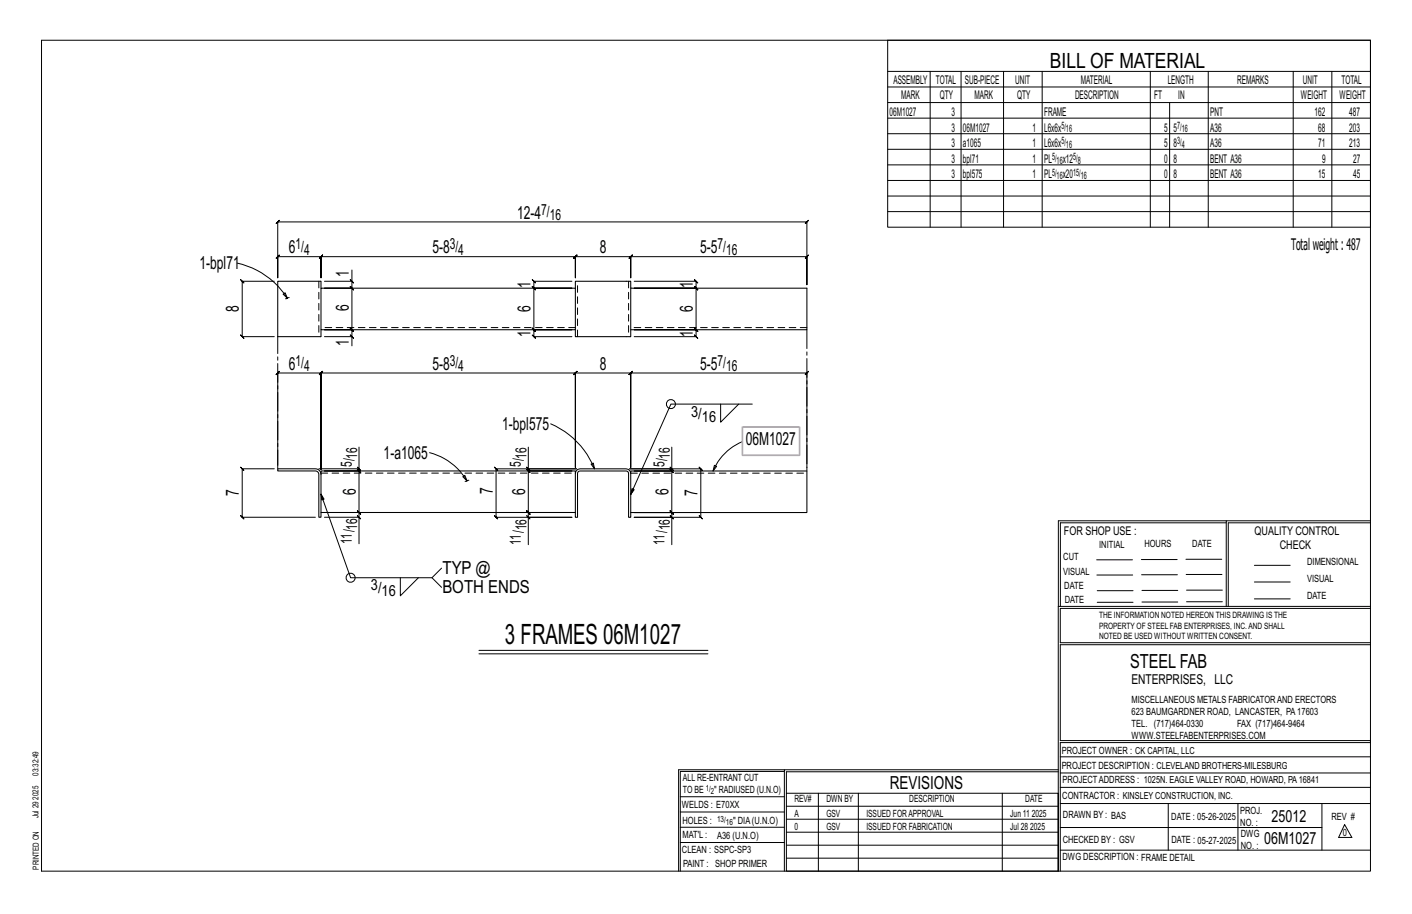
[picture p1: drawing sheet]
<svg xmlns="http://www.w3.org/2000/svg" width="432mm" height="279mm" viewBox="0 0 432 279" stroke-linecap="round" stroke-linejoin="round" font-family="sans-serif">
<g fill="none" stroke="#000" stroke-width=".31">
<path d="M12.7 12.3h406.4v254h-406.4zM271.5 12.3h147.6v57.2h-147.6zM271.5 21.8h147.6M271.5 26.6h147.6M271.5 31.4h147.6M271.5 36.1h147.6M284.5 21.8v47.7M293.9 21.8v47.7M306.9 21.8v47.7M318.7 21.8v47.7M351.8 21.8v47.7M357.7 31.4v38.1"/>
<path d="M369.5 21.8v47.7M395.5 21.8v47.7M407.3 21.8v47.7M271.5 40.9h147.6M271.5 45.6h147.6M271.5 50.4h147.6M271.5 55.2h147.6M271.5 59.9h147.6M84.9 67.8l-.5 .5 1-1-.5 .5h161.9l-.5 .5 1-1-.5 .5v19.2v-8.5l.5-.5-1 1 .5-.5h-53.9l.5-.5-1 1 .5-.5v6.4v-6.4l.5-.5-1 1 .5-.5h-16.9l.5-.5-1 1 .5-.5v6.4v-6.4l.5-.5-1 1 .5-.5h-77.8l.5-.5-1 1 .5-.5v6.4v-6.4l.5-.5-1 1 .5-.5h-13.3l.5-.5-1 1 .5-.5v6.4zM271.5 64.7h147.6M72.5 80.4a24.4 24.4 0 0 1 15.4 10.8M83.9 86h-9.8l-.5-.5 1 1-.5-.5v16.9l-.5-.5 1 1-.5-.5h9.8"/>
<path d="M86.6 89.9l.6-.4 .7 1.7zM87.9 91.2l-.6 .1M88.4 91l-.5 .2M107.1 85.5l1 1zM107.6 86v2.1l-.5-.5 1 1-.5-.5h-8.4h8.4l-.5-.5 1 1-.5-.5v12.7l-.5-.5 1 1-.5-.5h-8.4h8.4l-.5-.5 1 1-.5-.5v2.1M107.6 82.5v3.5h-8.4M174.9 86h-11.6l-.5-.5 1 1-.5-.5v2.1l-.5-.5 1 1-.5-.5h11.6h-11.6l-.5-.5 1 1-.5-.5v12.7l-.5-.5 1 1-.5-.5h11.6h-11.6l-.5-.5 1 1-.5-.5v2.1l-.5-.5 1 1-.5-.5h11.6M193.9 86h19l-.5-.5 1 1-.5-.5v2.1l-.5-.5 1 1-.5-.5h-19h19l-.5-.5 1 1-.5-.5v12.7l-.5-.5 1 1-.5-.5h-19h19l-.5-.5 1 1-.5-.5v2.1l-.5-.5 1 1-.5-.5h-19M99.2 102.9h8.4v2.8M107.1 102.4l1 1zM109.8 136.7v6.6h-12.3M131.4 138.4a18.7 18.7 0 0 1 11.4 8.6"/>
<path d="M161.6 136.7v6.6h14.7h-24.6l-.5-.5 1 1-.5-.5v14.8l-.5-.5 1 1-.5-.5h23.2h-13.3v8.4M168.4 129.6a25.1 25.1 0 0 1 13.4 13.7M205.4 136.7v6.6h-12.8h21.7l-.5-.5 1 1-.5-.5v14.8l-.5-.5 1 1-.5-.5h-20.4h11.5v8.4M220.4 123.5v5.6l5.5-5.6M227 135a16.6 16.6 0 0 0-8.9 9M230.1 123.5h-24.9l-12.3 27.6 .4-1.7 .6 .3-1 1.4M83.9 143.3h-9.8l-.5-.5 1 1-.5-.5v14.8l-.5-.5 1 1-.5-.5h22.3M84.9 142.2v-28.2l-.5 .5 1-1-.5 .5h13.3l-.5 .5 1-1-.5 .5v29.6v-29.6l-.5 .5 1-1-.5 .5h77.8l-.5 .5 1-1-.5 .5v28.9v-28.9l-.5 .5 1-1-.5 .5h16.9l-.5 .5 1-1-.5 .5v28.9v-28.9l-.5 .5 1-1-.5 .5h53.9l-.5 .5 1-1-.5 .5v28.9M98.2 151.1l.2 1.7 .7-.2-.9-1.5 9 25.5h24.9l2.9-2.9M99.2 158.1h10.6v8.1M109.3 157.6l1 1zM109.3 142.8l1 1z"/>
<path d="M109.8 143.3v.7l-.5-.5 1 1-.5-.5h-10.6h10.6l-.5-.5 1 1-.5-.5v12.7l-.5-.5 1 1-.5-.5h-10.6h10.6l-.5-.5 1 1-.5-.5v1.4M141.5 145.7l.7-.4 .6 1.7zM142.8 147l-.6 .1M143.4 146.8l-.6 .2M161.1 157.6l1 1zM161.1 142.8l1 1zM161.6 143.3v.7l-.5-.5 1 1-.5-.5h13.3h-13.3l-.5-.5 1 1-.5-.5v12.7l-.5-.5 1 1-.5-.5h13.3h-13.3l-.5-.5 1 1-.5-.5v1.4M180.8 141.9l.6-.3 .4 1.7zM204.9 157.6l1 1zM204.9 142.8l1 1zM205.4 143.3v.7l-.5-.5 1 1-.5-.5h-11.5h11.5l-.5-.5 1 1-.5-.5v12.7l-.5-.5 1 1-.5-.5h-11.5h11.5l-.5-.5 1 1-.5-.5v1.4M218.5 142.2l.7 .4-1.1 1.4z"/>
<path d="M375 159.8h-50.7v25.6M375 159.2h-51.3l-.1 107.1M419.1 159.2h-44.1v26.2M419.1 159.8h-43.5v25.6M122.4 176.6v5.5l5.6-5.5M132.1 176.6l2.9 2.9M335.4 171.1h10.9M335.4 175.8h11M349 171h11M349.1 175.7h11M362.7 171h10.9M362.7 175.6h11"/>
<path d="M383.6 172.8h11M383.6 177.9h11M146.5 198.8h70M146.5 199.9h70M323.7 185.4h95.4M335.5 184.1h11M335.5 180.6h11M349.2 184h11M349.2 180.5h11M362.9 180.4h10.9M362.9 184h10.9M383.6 183.1h11"/>
<path d="M419.1 186h-94.9v10.5h94.9M419.1 197.1h-94.9v29.3h94.9v.6h-94.9v39.3M239.9 235.8h-31.9v30.5M239.9 235.3h-32.4v31M323.6 235.3h-83.7v31M323.6 235.9h-83.1v6.6M324.2 236.3h94.9M324.2 231.4h94.9M208 252.9h31.9M208 257.5h31.9M208 243.6h31.9M208 248.2h31.9"/>
<path d="M240.5 242.5h83.1v23.8h-83.1zM240.5 258.4h83.1M240.5 254.4h83.1M240.5 250.4h83.1M240.5 246.5h83.1M250.3 242.5v23.8M262.5 242.5v23.8M306.5 242.5v23.8M324.2 253h80.1M324.2 245.6h94.9M324.2 259.9h94.9M324.2 240.7h94.9"/>
<path d="M357.3 245.6v14.3M378.6 245.6v14.3M404.3 245.6v14.3M411.2 252.1l2.2 3.9h-4zM240.5 262.3h83.1"/>
<circle cx="205.2" cy="123.5" r="1.38"/>
<circle cx="107.2" cy="176.6" r="1.38"/>
</g>
<path d="M98.2 88.1h77.8v12.7h-77.8zM98.2 88.1v-2.1h-13.3v16.9h13.3v-2.1M176 88.1v-2.1h16.9v2.1h53.9v12.7h-53.9M192.9 88.1v14.8h-16.9v-2.1M84.9 143.3h11.5a1.72 1.72 0 0 1 1.8 1.7v13.1h-.7v-13.1l-.3-.7-.8-.3h-11.5zM98.2 156.7h77.8M176 144.7v-.7h-77.8v1M176.6 143.5l.7-.2h14.2l.7 .2 .5 .5 .2 .7v13.4h-.7v-13.4l-.1-.4-.6-.3-14.5 .1-.4 .6v13.4h-.6v-13.4l.1-.7zM192.9 144.7v-.7h53.9v12.7h-53.9" fill="none" stroke="#000" stroke-width=".32"/>
<path d="M97.5 86v16.9M192.2 86v16.9M176 100.1h-77.8M176.6 102.9v-16.9M246.8 100.1h-53.9M98.2 144.6h77.8M192.9 144.6h53.9" fill="none" stroke="#000" stroke-width=".31" stroke-dasharray="2 1.4"/>
<path d="M227 130.5h17.5v8.7h-17.5z" fill="none" stroke="#f0f" stroke-width=".5"/>
<path d="M246.8 100.8v43.2M84.9 143.3v-40.4" fill="none" stroke="#000" stroke-width=".31" stroke-dasharray="5.8 1 1 1"/>
<text font-size="8.6" x="154.4" y="196.8">3 FRAMES 06M1027</text>
<text font-size="6.4" x="321.1" y="20.7">BILL OF MATERIAL</text>
<text font-size="5.9" x="345.6" y="204.1">STEEL FAB</text>
<g font-size="5.5">
<text x="158.1" y="66.8">12-4</text>
<text x="88.3" y="77.5">6</text>
<text x="132.2" y="77.5">5-8</text>
<text x="183.4" y="77.5">8</text>
<text x="214.1" y="77.5">5-5</text>
<text x="61" y="82.4">1-bpl71</text>
<text x="106.6" y="84.6" transform="rotate(-90 106.6 84.6)">1</text>
<text x="162.3" y="88.1" transform="rotate(-90 162.3 88.1)">1</text>
<text x="211.9" y="88.1" transform="rotate(-90 211.9 88.1)">1</text>
<text x="73.1" y="95.5" transform="rotate(-90 73.1 95.5)">8</text>
<text x="106.6" y="95.1" transform="rotate(-90 106.6 95.1)">6</text>
<text x="162.3" y="95.5" transform="rotate(-90 162.3 95.5)">6</text>
<text x="211.9" y="95.5" transform="rotate(-90 211.9 95.5)">6</text>
<text x="106.6" y="105.7" transform="rotate(-90 106.6 105.7)">1</text>
<text x="162.3" y="102.9" transform="rotate(-90 162.3 102.9)">1</text>
<text x="211.9" y="102.9" transform="rotate(-90 211.9 102.9)">1</text>
<text x="88.3" y="113">6</text>
<text x="132.2" y="113">5-8</text>
<text x="183.4" y="113">8</text>
<text x="214.1" y="113">5-5</text>
<text x="153.5" y="131.5">1-bpl575</text>
<text x="228.1" y="136.1">06M1027</text>
<text x="117.3" y="140.3">1-a1065</text>
<text x="73.1" y="151.7" transform="rotate(-90 73.1 151.7)">7</text>
<text x="108.8" y="151.3" transform="rotate(-90 108.8 151.3)">6</text>
<text x="150.7" y="151.1" transform="rotate(-90 150.7 151.1)">7</text>
<text x="160.6" y="151.3" transform="rotate(-90 160.6 151.3)">6</text>
<text x="204.4" y="151.4" transform="rotate(-90 204.4 151.4)">6</text>
<text x="213.3" y="151.5" transform="rotate(-90 213.3 151.5)">7</text>
<text x="135.3" y="175.6">TYP @</text>
<text x="135.3" y="181.1">BOTH ENDS</text>
<text x="272.2" y="241.1">REVISIONS</text>
</g>
<g font-size="5.1">
<text x="388.9" y="251.3">25012</text>
<text x="386.6" y="258.1">06M1027</text>
</g>
<text font-size="4.9" x="394.8" y="76.4">Totalweight : 487</text>
<g font-size="4.7">
<text x="165.5" y="65.6">7/</text>
<text x="168.1" y="67.3">16</text>
<text x="90.4" y="76.2">1/</text>
<text x="93" y="77.9">4</text>
<text x="137.5" y="76.2">3/</text>
<text x="140.2" y="77.9">4</text>
<text x="219.4" y="76.2">7/</text>
<text x="222" y="77.9">16</text>
<text x="90.4" y="111.8">1/</text>
<text x="93" y="113.4">4</text>
<text x="137.5" y="111.8">3/</text>
<text x="140.2" y="113.4">4</text>
<text x="219.4" y="111.8">7/</text>
<text x="222" y="113.4">16</text>
<text x="211.4" y="127.4">3/</text>
<text x="214.6" y="129">16</text>
<text x="107.6" y="142.8" transform="rotate(-90 107.6 142.8)">5/</text>
<text x="109.2" y="140.2" transform="rotate(-90 109.2 140.2)">16</text>
<text x="159.3" y="142.8" transform="rotate(-90 159.3 142.8)">5/</text>
<text x="161" y="140.2" transform="rotate(-90 161 140.2)">16</text>
<text x="203.2" y="142.8" transform="rotate(-90 203.2 142.8)">5/</text>
<text x="204.9" y="140.2" transform="rotate(-90 204.9 140.2)">16</text>
<text x="109.2" y="161.9" transform="rotate(-90 109.2 161.9)">16</text>
<text x="107.6" y="166.2" transform="rotate(-90 107.6 166.2)">11/</text>
<text x="159.3" y="166.5" transform="rotate(-90 159.3 166.5)">11/</text>
<text x="161" y="162.1" transform="rotate(-90 161 162.1)">16</text>
<text x="203.2" y="166.5" transform="rotate(-90 203.2 166.5)">11/</text>
<text x="204.9" y="162.1" transform="rotate(-90 204.9 162.1)">16</text>
<text x="113.4" y="180.5">3/</text>
<text x="116.7" y="182.1">16</text>
</g>
<text font-size="4.2" x="346" y="209.1">ENTERPRISES, LLC</text>
<g font-size="3.7">
<text x="273.2" y="25.6">ASSEMBLY</text>
<text x="286.2" y="25.6">TOTAL</text>
<text x="295.1" y="25.6">SUB-PIECE</text>
<text x="310.4" y="25.6">UNIT</text>
<text x="330.5" y="25.6">MATERIAL</text>
<text x="357.1" y="25.6">LENGTH</text>
<text x="378.3" y="25.6">REMARKS</text>
<text x="398.4" y="25.6">UNIT</text>
<text x="410.2" y="25.6">TOTAL</text>
<text x="272.1" y="35.5">06M1027</text>
<text x="275.6" y="30.4">MARK</text>
<text x="287.4" y="30.4">QTY</text>
<text x="290.9" y="35.5">3</text>
<text x="298" y="30.4">MARK</text>
<text x="311" y="30.4">QTY</text>
<text x="319.3" y="35.5">FRAME</text>
<text x="328.7" y="30.4">DESCRIPTION</text>
<text x="353" y="30.4">FT</text>
<text x="360.3" y="30.4">IN</text>
<text x="370.1" y="35.5">PNT</text>
<text x="397.8" y="30.4">WEIGHT</text>
<text x="402" y="35.5">162</text>
<text x="409.6" y="30.4">WEIGHT</text>
<text x="412.6" y="35.5">487</text>
<text x="290.9" y="40.2">3</text>
<text x="294.5" y="40.2">06M1027</text>
<text x="315.8" y="40.2">1</text>
<text x="319.3" y="40.2">L6x6x</text>
<text x="356" y="40.2">5</text>
<text x="358.9" y="40.2">5</text>
<text x="370.1" y="40.2">A36</text>
<text x="403.2" y="40.2">68</text>
<text x="412.6" y="40.2">203</text>
<text x="290.9" y="45">3</text>
<text x="294.5" y="45">a1065</text>
<text x="315.8" y="45">1</text>
<text x="319.3" y="45">L6x6x</text>
<text x="356" y="45">5</text>
<text x="358.9" y="45">8</text>
<text x="370.1" y="45">A36</text>
<text x="403.2" y="45">71</text>
<text x="412.6" y="45">213</text>
<text x="290.9" y="49.7">3</text>
<text x="294.5" y="49.7">bpl71</text>
<text x="315.8" y="49.7">1</text>
<text x="319.3" y="49.7">PL</text>
<text x="325" y="49.7">x12</text>
<text x="356" y="49.7">0</text>
<text x="358.9" y="49.7">8</text>
<text x="370.1" y="49.7">BENT A36</text>
<text x="404.3" y="49.7">9</text>
<text x="413.8" y="49.7">27</text>
<text x="290.9" y="54.5">3</text>
<text x="294.5" y="54.5">bpl575</text>
<text x="315.8" y="54.5">1</text>
<text x="319.3" y="54.5">PL</text>
<text x="325" y="54.5">x20</text>
<text x="356" y="54.5">0</text>
<text x="358.9" y="54.5">8</text>
<text x="370.1" y="54.5">BENT A36</text>
<text x="403.2" y="54.5">15</text>
<text x="413.8" y="54.5">45</text>
<text x="325.3" y="163.4">FOR SHOP USE :</text>
<text x="383.7" y="163.4">QUALITY CONTROL</text>
<text x="391.4" y="167.8">CHECK</text>
</g>
<g font-size="3.1">
<text x="324.6" y="39.4">5/</text>
<text x="326" y="40.5">16</text>
<text x="360" y="39.4">7/</text>
<text x="361.4" y="40.5">16</text>
<text x="324.6" y="44.1">5/</text>
<text x="326" y="45.3">16</text>
<text x="360" y="44.1">3/</text>
<text x="361.4" y="45.3">4</text>
<text x="321.7" y="48.9">5/</text>
<text x="321.7" y="53.7">5/</text>
<text x="323.1" y="50">16</text>
<text x="328.2" y="48.9">5/</text>
<text x="328.2" y="53.7">15/</text>
<text x="329.6" y="50">8</text>
<text x="323.1" y="54.8">16</text>
<text x="330.5" y="54.8">16</text>
<text x="336.2" y="167.4">INITIAL</text>
<text x="350" y="167.1">HOURS</text>
<text x="364.6" y="167.2">DATE</text>
<text x="325.2" y="171.3">CUT</text>
<text x="399.8" y="172.8">DIMENSIONAL</text>
<text x="325.1" y="175.8">VISUAL</text>
<text x="399.8" y="177.9">VISUAL</text>
<text x="325.5" y="180">DATE</text>
<text x="325.7" y="184.4">DATE</text>
<text x="399.8" y="183.1">DATE</text>
<text x="346" y="215">MISCELLANEOUS METALS FABRICATORAND ERECTORS</text>
<text x="346" y="218.6">623 BAUMGARDNER ROAD, LANCASTER, PA17603</text>
<text x="346" y="225.8">WWW.STEELFABENTERPRISES.COM</text>
<text x="346" y="222.2">TEL. (717)464-0330</text>
<text x="378.3" y="222.2">FAX (717)464-9464</text>
<text x="324.7" y="230.5">PROJECT OWNER : CK CAPITAL, LLC</text>
<text x="208.8" y="238.8">ALL RE-ENTRANT CUT</text>
<text x="324.7" y="235.1">PROJECT DESCRIPTION : CLEVELAND BROTHERS-MILESBURG</text>
<text x="324.9" y="239.5">PROJECTADDRESS : 1025N. EAGLE VALLEY ROAD, HOWARD, PA16841</text>
<text x="208.8" y="242.5">TO BE</text>
<text x="218.4" y="242.5">&quot; RADIUSED (U.N.O)</text>
<text x="242.9" y="245.3">REV#</text>
<text x="252.7" y="245.3">DWN BY</text>
<text x="278.1" y="245.3">DESCRIPTION</text>
<text x="313.5" y="245.3">DATE</text>
<text x="324.9" y="244.2">CONTRACTOR : KINSLEY CONSTRUCTION, INC.</text>
<text x="208.5" y="247">WELDS : E70XX</text>
<text x="208.7" y="251.7">HOLES :</text>
<text x="224.2" y="251.8">&quot; DIA(U.N.O)</text>
<text x="242.9" y="249.9">A</text>
<text x="252.7" y="249.9">GSV</text>
<text x="264.9" y="249.9">ISSUED FORAPPROVAL</text>
<text x="309" y="249.9">Jun 11</text>
<text x="315.5" y="249.9">2025</text>
<text x="325.1" y="250">DRAWN BY : BAS</text>
<text x="358.2" y="250.5">DATE : 05-26-2025</text>
<text x="379.3" y="248.9">PROJ.</text>
<text x="407.2" y="250.5">REV #</text>
<text x="208.7" y="256.3">MAT'L :</text>
<text x="219.3" y="256.4">A36 (U.N.O)</text>
<text x="242.9" y="253.8">0</text>
<text x="252.7" y="253.8">GSV</text>
<text x="264.9" y="253.8">ISSUED FOR FABRICATION</text>
<text x="309" y="253.8">Jul 28</text>
<text x="315" y="253.8">2025</text>
<text x="325" y="257.6">CHECKED BY : GSV</text>
<text x="358.3" y="257.7">DATE : 05-27-2025</text>
<text x="379.3" y="252.5">NO. :</text>
<text x="379.5" y="255.9">DWG</text>
<text x="410.6" y="255.5">0</text>
<text x="208.6" y="260.7">CLEAN : SSPC-SP3</text>
<text x="324.9" y="262.9">DWG DESCRIPTION : FRAME DETAIL</text>
<text x="379.5" y="259.5">NO. :</text>
<text x="208.9" y="265">PAINT : SHOP PRIMER</text>
</g>
<g font-size="2.7">
<text x="336.1" y="189">THE INFORMATION NOTED HEREON THIS DRAWING IS THE</text>
<text x="336.1" y="195.4">NOTED BE USED WITHOUT WRITTEN CONSENT.</text>
<text x="336.1" y="192.2">PROPERTY OF STEEL FAB ENTERPRISES, INC.AND SHALL</text>
</g>
<g font-size="2.6">
<text x="215.9" y="241.8">1/</text>
<text x="217.4" y="242.7">2</text>
<text x="219.3" y="251.1">13/</text>
<text x="222" y="252.1">16</text>
</g>
<g font-size="2.5">
<text x="11.7" y="237.1" transform="rotate(-90 11.7 237.1)">03:32:49</text>
<text x="11.8" y="244.4" transform="rotate(-90 11.8 244.4)">2025</text>
<text x="11.8" y="250.1" transform="rotate(-90 11.8 250.1)">Jul 29</text>
<text x="11.9" y="265.8" transform="rotate(-90 11.9 265.8)">PRINTED ON</text>
</g>
</svg>
